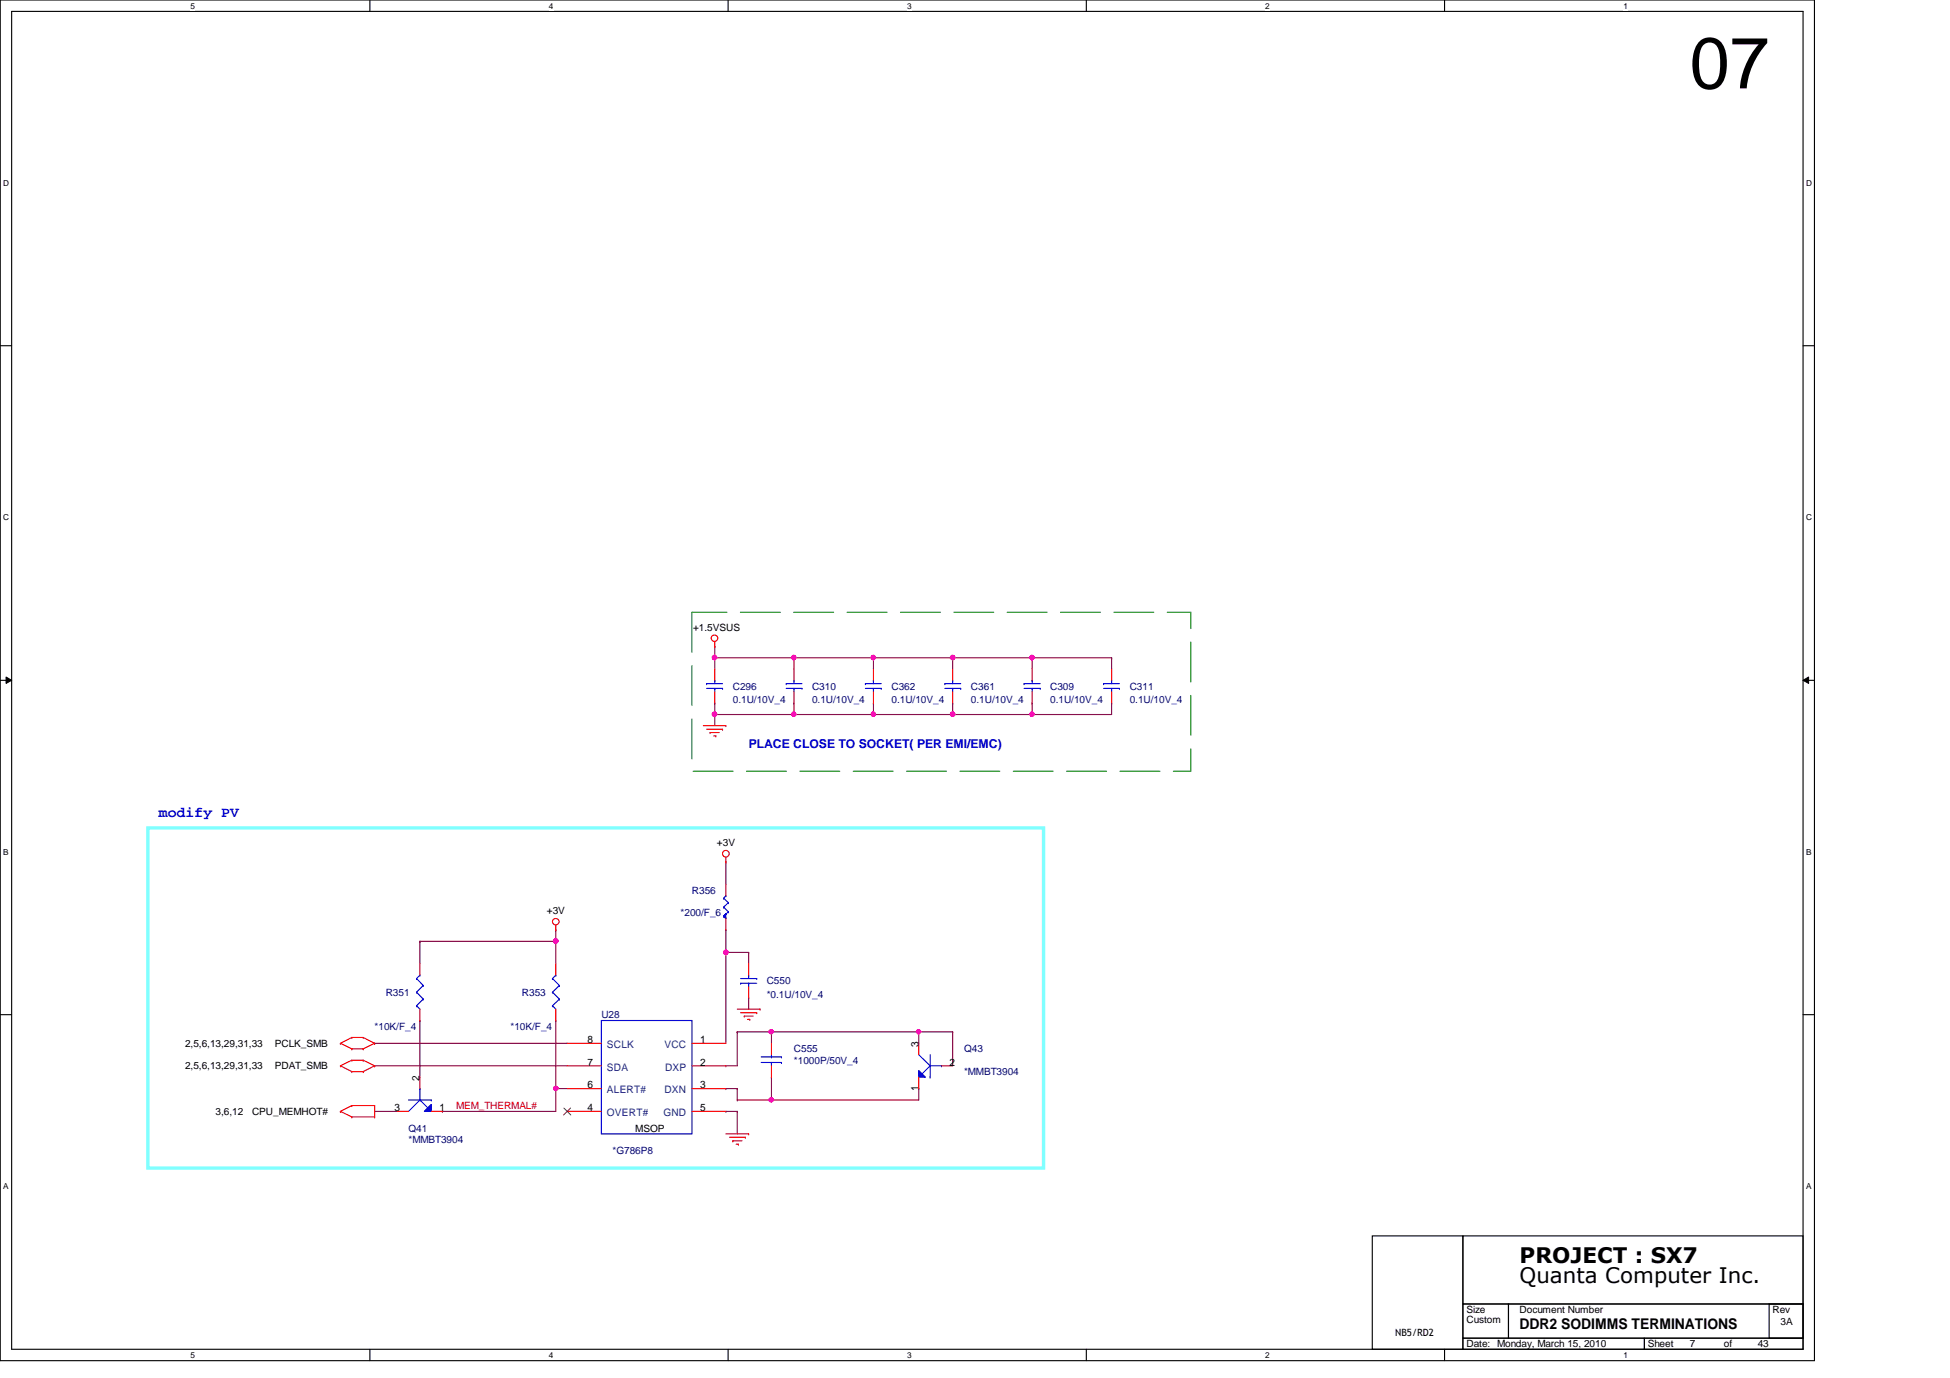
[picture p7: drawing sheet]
<svg xmlns="http://www.w3.org/2000/svg" width="297mm" height="210mm" viewBox="0 0 297 210" stroke-linecap="round" stroke-linejoin="round" font-family="sans-serif">
<path d="M0 0h276.4v207.3h-276.4zM1.8 1.7h272.9v203.8h-272.9z" fill="none" stroke="#000" stroke-width=".17"/>
<g fill="#fff">
<path d="M29 .2h.7v1.4h-.7z"/>
<path d="M29 205.7h.7v1.4h-.7z"/>
</g>
<path d="M56.3 0v1.7M56.3 205.5v1.8" fill="none" stroke="#000" stroke-width=".17"/>
<g fill="#fff">
<path d="M83.6 .2h.7v1.4h-.7z"/>
<path d="M83.6 205.7h.7v1.4h-.7z"/>
</g>
<path d="M110.9 0v1.7M110.9 205.5v1.8" fill="none" stroke="#000" stroke-width=".17"/>
<g fill="#fff">
<path d="M138.2 .2h.6v1.4h-.6z"/>
<path d="M138.2 205.7h.6v1.4h-.6z"/>
</g>
<path d="M165.5 0v1.7M165.5 205.5v1.8" fill="none" stroke="#000" stroke-width=".17"/>
<g fill="#fff">
<path d="M192.7 .2h.7v1.4h-.7z"/>
<path d="M192.7 205.7h.7v1.4h-.7z"/>
</g>
<path d="M220 0v1.7M220 205.5v1.8" fill="none" stroke="#000" stroke-width=".17"/>
<g fill="#fff">
<path d="M247.3 .2h.7v1.4h-.7z"/>
<path d="M247.3 205.7h.7v1.4h-.7z"/>
<path d="M.5 27.2h.9v1.4h-.9z"/>
<path d="M275.1 27.2h.9v1.4h-.9z"/>
<path d="M.5 78.1h.9v1.4h-.9z"/>
<path d="M275.1 78.1h.9v1.4h-.9z"/>
</g>
<path d="M0 52.7h1.8M274.7 52.7h1.7" fill="none" stroke="#000" stroke-width=".17"/>
<g fill="#fff">
<path d="M.5 129.1h.8v1.4h-.8z"/>
<path d="M275.1 129.1h.8v1.4h-.8z"/>
</g>
<path d="M0 103.6h1.8M274.7 103.6h1.7" fill="none" stroke="#000" stroke-width=".17"/>
<path d="M.9 103.1l.9 .5-.9 .5zM274.7 103.6l.8-.5v1z" fill="#000"/>
<path d="M.9 103.1l.9 .5-.9 .5zM274.7 103.6l.8-.5v1z" fill="none" stroke="#000" stroke-width=".15"/>
<g fill="#fff">
<path d="M.5 180h.8v1.4h-.8z"/>
<path d="M275.1 180h.8v1.4h-.8z"/>
</g>
<path d="M0 154.6h1.8M274.7 154.6h1.7" fill="none" stroke="#000" stroke-width=".17"/>
<path d="M120.9 100.2h.1M120.9 100.2v1.7M120.9 100.2h12.2" fill="none" stroke="#800040" stroke-width=".17"/>
<circle cx="120.9" cy="100.2" r=".33" fill="#f0f"/>
<circle cx="120.9" cy="100.2" r=".33" fill="none" stroke="#f0f" stroke-width=".17"/>
<path d="M108.9 100.2h.1M108.9 100.2v1.7M133.1 100.2h.1M133.1 100.2v1.7M145.1 100.2h.1M145.1 100.2h12.1" fill="none" stroke="#800040" stroke-width=".17"/>
<circle cx="145.1" cy="100.2" r=".34" fill="#f0f"/>
<circle cx="145.1" cy="100.2" r=".34" fill="none" stroke="#f0f" stroke-width=".17"/>
<path d="M133.1 100.2h.1M133.1 100.2h12M157.2 100.2h.1M157.2 100.2v1.7" fill="none" stroke="#800040" stroke-width=".17"/>
<circle cx="133" cy="100.2" r=".33" fill="#f0f"/>
<circle cx="133" cy="100.2" r=".33" fill="none" stroke="#f0f" stroke-width=".17"/>
<path d="M108.9 100.2h.1M108.9 100.2h12M157.2 100.2h.1M157.2 100.2h12.1" fill="none" stroke="#800040" stroke-width=".17"/>
<circle cx="157.2" cy="100.2" r=".33" fill="#f0f"/>
<circle cx="157.2" cy="100.2" r=".33" fill="none" stroke="#f0f" stroke-width=".17"/>
<path d="M108.9 98.5h.1M108.9 98.5v1.7M157.2 107.1h.1M157.2 107.1v1.7M169.3 100.2h.1M169.3 100.2v1.7" fill="none" stroke="#800040" stroke-width=".17"/>
<circle cx="108.8" cy="100.2" r=".34" fill="#f0f"/>
<circle cx="108.8" cy="100.2" r=".34" fill="none" stroke="#f0f" stroke-width=".17"/>
<path d="M133.1 108.8h.1M133.1 108.8h12M145.1 100.2h.1M145.1 100.2v1.7" fill="none" stroke="#800040" stroke-width=".17"/>
<circle cx="133" cy="108.8" r=".33" fill="#f0f"/>
<circle cx="133" cy="108.8" r=".33" fill="none" stroke="#f0f" stroke-width=".17"/>
<path d="M108.9 108.8h.1M120.9 107.1h.1M120.9 107.1v1.7h-12M157.2 108.8h.1M157.2 108.8h12.1" fill="none" stroke="#800040" stroke-width=".17"/>
<circle cx="157.2" cy="108.8" r=".33" fill="#f0f"/>
<circle cx="157.2" cy="108.8" r=".33" fill="none" stroke="#f0f" stroke-width=".17"/>
<path d="M120.9 108.8h.1M120.9 108.8h12.2" fill="none" stroke="#800040" stroke-width=".17"/>
<circle cx="120.9" cy="108.8" r=".33" fill="#f0f"/>
<circle cx="120.9" cy="108.8" r=".33" fill="none" stroke="#f0f" stroke-width=".17"/>
<path d="M108.9 108.8h.1M108.9 108.8v1.7M145.1 107.1h.1M145.1 107.1v1.7" fill="none" stroke="#800040" stroke-width=".17"/>
<circle cx="108.8" cy="108.8" r=".34" fill="#f0f"/>
<circle cx="108.8" cy="108.8" r=".34" fill="none" stroke="#f0f" stroke-width=".17"/>
<path d="M133.1 107.1h.1M133.1 107.1v1.7M145.1 108.8h.1M145.1 108.8h12.1" fill="none" stroke="#800040" stroke-width=".17"/>
<circle cx="145.1" cy="108.8" r=".34" fill="#f0f"/>
<circle cx="145.1" cy="108.8" r=".34" fill="none" stroke="#f0f" stroke-width=".17"/>
<g fill="none" stroke="#800040" stroke-width=".17">
<path d="M108.9 107.1h.1M108.9 107.1v1.7M169.3 107.1h.1M169.3 107.1v1.7M57.1 158.9h.1M57.1 158.9h29.3M84.7 143.4h.1M84.7 143.4v3.4M110.6 141.6h.1M110.6 141.6v3.5M112.3 157.2h.1M112.3 157.2v5.1"/>
<path d="M114 152h.1M114 152v1.7M57.1 162.3h.1M57.1 162.3h29.3M110.6 169.3h.1M110.6 169.3h1.7M112.3 169.3h.1M112.3 169.3v3.4"/>
</g>
<circle cx="84.7" cy="143.3" r=".34" fill="#f0f"/>
<circle cx="84.7" cy="143.3" r=".34" fill="none" stroke="#f0f" stroke-width=".17"/>
<g fill="none" stroke="#800040" stroke-width=".17">
<path d="M84.7 155.4h.1M84.7 155.4v10.4M110.6 145.1h.1M110.6 145.1v13.8M112.3 157.2h.1M112.3 157.2h5.2M67.4 169.3h.1M67.4 169.3h17.3M84.7 165.8h.1M84.7 165.8h1.7M110.6 162.3h.1M110.6 165.8h.1"/>
<path d="M110.6 162.3h1.7M110.6 165.8h1.7"/>
</g>
<circle cx="110.6" cy="145.1" r=".34" fill="#f0f"/>
<circle cx="110.6" cy="145.1" r=".34" fill="none" stroke="#f0f" stroke-width=".17"/>
<g fill="none" stroke="#800040" stroke-width=".17">
<path d="M110.6 131.3h.1M110.6 131.3v3.4M64 155.4h.1M64 143.4h.1M64 143.4v3.4M64 155.4v8.7M84.7 141.6h.1M84.7 141.6v1.8h-20.7M110.6 145.1h.1M110.6 145.1h3.4M114 145.1h.1M114 145.1v1.7"/>
<path d="M57.1 169.3h.1M57.1 169.3h3.4M84.7 165.8h.1M84.7 165.8v3.5"/>
</g>
<circle cx="84.7" cy="165.8" r=".33" fill="#f0f"/>
<circle cx="84.7" cy="165.8" r=".33" fill="none" stroke="#f0f" stroke-width=".17"/>
<path d="M117.5 157.2h.1M117.5 157.2h27.6M140 157.2h.1M145.1 157.2h.1M145.1 157.2v5.1" fill="none" stroke="#800040" stroke-width=".17"/>
<circle cx="139.9" cy="157.2" r=".32" fill="#f0f"/>
<circle cx="139.9" cy="157.2" r=".32" fill="none" stroke="#f0f" stroke-width=".17"/>
<circle cx="117.5" cy="157.2" r=".33" fill="#f0f"/>
<circle cx="117.5" cy="157.2" r=".33" fill="none" stroke="#f0f" stroke-width=".17"/>
<path d="M117.5 157.2h.1M117.5 157.2v1.7M140 157.2h.1M140 157.2v1.7M117.5 167.6h.1M117.5 167.6h22.5" fill="none" stroke="#800040" stroke-width=".17"/>
<circle cx="117.5" cy="167.5" r=".33" fill="#f0f"/>
<circle cx="117.5" cy="167.5" r=".33" fill="none" stroke="#f0f" stroke-width=".17"/>
<path d="M112.3 167.6h.1M112.3 165.8h.1M112.3 165.8v1.8M117.5 164.1h.1M117.5 164.1v3.5h-5.2M140 165.8h.1M140 165.8v1.8" fill="none" stroke="#800040" stroke-width=".17"/>
<g fill="none" stroke="#f00" stroke-width=".17">
<path d="M108.9 98.5h.1M108.9 97.7v.8M107.1 110.5h3.5M107.7 111.1h2.4M108.2 111.6h.1M108.2 111.6h1.4M108.7 112.1h.3M109 112.1h.1M110.1 111.1h.1M110.6 110.5h.1M110.6 131.3h.1M110.6 130.6v.7"/>
<path d="M51.9 158.9h.1M51.9 158.9l1.7 .9M53.6 158h.1M53.6 159.8h.1M53.6 158l-1.7 .9M53.6 158h1.7M53.6 159.8h1.7M55.3 158h.1M55.3 159.8h.1M55.3 158l1.8 .9M57.1 158.9h.1M57.1 158.9l-1.8 .9"/>
<path d="M84.7 141.6h.1M84.7 140.9v.7M112.3 153.7h3.5M112.8 154.3h2.5M113.4 154.8h.1M113.4 154.8h1.3M113.9 155.3h.3M114.2 155.3h.1M115.3 154.3h.1M115.8 153.7h.1M51.9 162.3h.1M51.9 169.3h.1"/>
<path d="M51.9 162.3l1.7 .9M51.9 169.3l1.7 .8M53.6 161.5h.1M53.6 163.2h.1M53.6 168.4h.1M53.6 170.1h.1M53.6 161.5l-1.7 .8M53.6 161.5h1.7M53.6 163.2h1.7M53.6 168.4h3.5M53.6 168.4l-1.7 .9M53.6 170.1h3.5"/>
<path d="M55.3 161.5h.1M55.3 163.2h.1M55.3 161.5l1.8 .8M57.1 162.3h.1M57.1 170.1h.1M57.1 168.4h.1M57.1 162.3l-1.8 .9M57.1 168.4v1.7M110.6 172.7h3.4M111.1 173.2h2.4M111.6 173.8h.1M111.6 173.8h1.4"/>
<path d="M112.1 174.3h.4M112.5 174.3h.1M113.5 173.2h.1M114 172.7h.1"/>
<circle cx="108.8" cy="97.2" r=".5"/>
<circle cx="110.6" cy="130" r=".51"/>
<circle cx="84.7" cy="140.4" r=".5"/>
</g>
<path d="M209 188.3h13.8v17.2h-13.8zM222.8 188.3h51.9v10.3h-51.9zM222.8 198.6h7v5.2h-7zM229.8 198.6h44.9v5.2h-44.9zM269.5 198.6h5.2v5.2h-5.2zM222.8 203.8h27.7v1.7h-27.7zM250.5 203.8h24.2v1.7h-24.2z" fill="none" stroke="#000" stroke-width=".17"/>
<path d="M105.4 93.3h76v24.2h-76z" fill="none" stroke="#008000" stroke-width=".15" stroke-dasharray="6.1 2"/>
<path d="M22.5 126.1h136.5v51.8h-136.5z" fill="none" stroke="#80ffff" stroke-width=".51"/>
<path d="M140 163.1l1 1h-1z" fill-rule="evenodd" fill="#00f"/>
<g fill="none" stroke="#00f" stroke-width=".17">
<path d="M131.8 104.1h.1M131.8 104.1h2.4M131.8 104.9h2.4M133.1 103.6h.1M133.1 104.9h.1M133.1 103.6v.5M133.1 104.9v.5M134.2 104.9h.1M140 163.1l1 1h-1zM140 160.7l1.7 1.6M140.5 163.6h.1M141.7 162.3h.1"/>
<path d="M141.7 164.1h.1M141.7 162.3l-1.2 1.3M141.7 160.7v3.4M141.7 162.3h1.7M143.4 162.3h.1"/>
</g>
<path d="M133.1 101.9v1.7M133.1 105.4v1.7M140 158.9v1.8M140 164.1v1.7M143.4 162.3h1.7" fill="none" stroke="#f00" stroke-width=".17"/>
<path d="M65.1 168.7l.6-.5v1.1h-1.1z" fill-rule="evenodd" fill="#00f"/>
<g fill="none" stroke="#00f" stroke-width=".17">
<path d="M107.7 104.1h.1M107.7 104.1h2.4M107.7 104.9h2.4M108.9 103.6h.1M108.9 104.9h.1M108.9 103.6v.5M108.9 104.9v.5M110.1 104.9h.1M110.2 139.6h.1M110.2 138.2h.1M110.2 136.8h.1M110.2 139.6l.4 .3"/>
<path d="M110.2 138.2l.8 .7M110.2 136.8l.8 .7M110.6 136.4h.1M110.6 136.4l-.4 .4M111 138.9h.1M111 137.5h.1M111 138.9l-.8 .7M111 137.5l-.8 .7M63.5 153.2h.1M63.5 151.1h.1M63.5 149.1h.1M63.5 153.2l.5 .5"/>
<path d="M63.5 151.1l1 1.1M63.5 149.1l1 1M64 148.5h.1M64 148.5l-.5 .6M64.5 152.2h.1M64.5 150.1h.1M64.5 152.2l-1 1M64.5 150.1l-1 1M84.2 153.2h.1M84.2 151.1h.1M84.2 149.1h.1M84.2 153.2l.5 .5"/>
<path d="M84.2 151.1l1 1.1M84.2 149.1l1 1M84.7 148.5h.1M84.7 148.5l-.5 .6M85.2 152.2h.1M85.2 150.1h.1M85.2 152.2l-1 1M85.2 150.1l-1 1M91.6 155.4h13.8v17.3h-13.8zM62.2 167.6h3.5M64 167.6h.1M64 165.8h.1"/>
<path d="M64 167.6l-1.8 1.7M64 167.6l1.1 1.1M64 165.8v1.8M65.1 168.7l.6-.5v1.1h-1.1zM65.1 168.7h.1M65.7 167.6h.1"/>
</g>
<g fill="none" stroke="#f00" stroke-width=".17">
<path d="M108.9 101.9v1.7M108.9 105.4v1.7M64 146.8v1.7M64 153.7v1.7M84.7 146.8v1.7M84.7 153.7v1.7M86.4 158.9h5.2M105.4 158.9h5.2M60.5 169.3h1.7M64 164.1v1.7M65.7 169.3h1.7M86.4 169.3h5.2"/>
<path d="M86.4 162.3h5.2M86.4 165.8h5.2M105.4 169.3h5.2M105.4 162.3h5.2M105.4 165.8h5.2"/>
</g>
<path d="M85.9 168.8l1 1M86.9 168.8l-1.1 1" fill="none" stroke="#804000" stroke-width=".15"/>
<path d="M110.2 139.6l.4-.4v.7l-.4-.3 .4-.4z" fill-rule="evenodd" fill="#00f"/>
<g fill="none" stroke="#00f" stroke-width=".17">
<path d="M119.8 104.1h.1M119.8 104.1h2.4M119.8 104.9h2.4M120.9 103.6h.1M120.9 104.9h.1M120.9 103.6v.5M120.9 104.9v.5M122.2 104.9h.1M143.9 104.1h.1M143.9 104.1h2.4M143.9 104.9h2.4M145.1 103.6h.1"/>
<path d="M145.1 104.9h.1M145.1 103.6v.5M145.1 104.9v.5M146.3 104.9h.1M156 104.1h.1M156 104.1h2.5M156 104.9h2.5M157.2 103.6h.1M157.2 104.9h.1M157.2 103.6v.5M157.2 104.9v.5M158.5 104.9h.1"/>
<path d="M168.1 104.1h.1M168.1 104.1h2.4M168.1 104.9h2.4M169.3 103.6h.1M169.3 104.9h.1M169.3 103.6v.5M169.3 104.9v.5M170.5 104.9h.1M110.2 139.6l.4-.4v.7l-.4-.3 .4-.4zM112.8 149.8h.1M112.8 149.1h2.5M112.8 149.8h2.5"/>
<path d="M114 148.5h.1M114 149.8h.1M114 148.5v.6M114 149.8v.5M115.3 149.1h.1M115.9 161.8h3.1M115.9 161h3.1M117.5 161h.1M117.5 161.8h.1M117.5 160.7v.3M117.5 161.8v.5M119 161.8h.1"/>
<path d="M119 161h.1"/>
</g>
<g fill="none" stroke="#f00" stroke-width=".17">
<path d="M120.9 101.9v1.7M120.9 105.4v1.7M145.1 101.9v1.7M145.1 105.4v1.7M157.2 101.9v1.7M157.2 105.4v1.7M169.3 101.9v1.7M169.3 105.4v1.7M110.6 134.7v1.7M110.6 139.9v1.7M114 146.8v1.7M114 150.3v1.7"/>
<path d="M117.5 158.9v1.8M117.5 162.3v1.8"/>
</g>
<circle cx="120.9" cy="100.2" r=".33" fill="#f0f"/>
<circle cx="120.9" cy="100.2" r=".33" fill="none" stroke="#f0f" stroke-width=".17"/>
<circle cx="145.1" cy="100.2" r=".34" fill="#f0f"/>
<circle cx="145.1" cy="100.2" r=".34" fill="none" stroke="#f0f" stroke-width=".17"/>
<circle cx="133" cy="100.2" r=".33" fill="#f0f"/>
<circle cx="133" cy="100.2" r=".33" fill="none" stroke="#f0f" stroke-width=".17"/>
<circle cx="157.2" cy="100.2" r=".33" fill="#f0f"/>
<circle cx="157.2" cy="100.2" r=".33" fill="none" stroke="#f0f" stroke-width=".17"/>
<circle cx="108.8" cy="100.2" r=".34" fill="#f0f"/>
<circle cx="108.8" cy="100.2" r=".34" fill="none" stroke="#f0f" stroke-width=".17"/>
<circle cx="133" cy="108.8" r=".33" fill="#f0f"/>
<circle cx="133" cy="108.8" r=".33" fill="none" stroke="#f0f" stroke-width=".17"/>
<circle cx="157.2" cy="108.8" r=".33" fill="#f0f"/>
<circle cx="157.2" cy="108.8" r=".33" fill="none" stroke="#f0f" stroke-width=".17"/>
<circle cx="120.9" cy="108.8" r=".33" fill="#f0f"/>
<circle cx="120.9" cy="108.8" r=".33" fill="none" stroke="#f0f" stroke-width=".17"/>
<circle cx="108.8" cy="108.8" r=".34" fill="#f0f"/>
<circle cx="108.8" cy="108.8" r=".34" fill="none" stroke="#f0f" stroke-width=".17"/>
<circle cx="145.1" cy="108.8" r=".34" fill="#f0f"/>
<circle cx="145.1" cy="108.8" r=".34" fill="none" stroke="#f0f" stroke-width=".17"/>
<circle cx="84.7" cy="143.3" r=".34" fill="#f0f"/>
<circle cx="84.7" cy="143.3" r=".34" fill="none" stroke="#f0f" stroke-width=".17"/>
<circle cx="110.6" cy="145.1" r=".34" fill="#f0f"/>
<circle cx="110.6" cy="145.1" r=".34" fill="none" stroke="#f0f" stroke-width=".17"/>
<circle cx="84.7" cy="165.8" r=".33" fill="#f0f"/>
<circle cx="84.7" cy="165.8" r=".33" fill="none" stroke="#f0f" stroke-width=".17"/>
<circle cx="139.9" cy="157.2" r=".32" fill="#f0f"/>
<circle cx="139.9" cy="157.2" r=".32" fill="none" stroke="#f0f" stroke-width=".17"/>
<circle cx="117.5" cy="157.2" r=".33" fill="#f0f"/>
<circle cx="117.5" cy="157.2" r=".33" fill="none" stroke="#f0f" stroke-width=".17"/>
<circle cx="117.5" cy="167.5" r=".33" fill="#f0f"/>
<circle cx="117.5" cy="167.5" r=".33" fill="none" stroke="#f0f" stroke-width=".17"/>
<text font-size="11" x="257.4" y="13.5">07</text>
<g font-size="3.3">
<text x="231.5" y="195.5">Quanta Computer Inc.</text>
<text x="231.5" y="192.4">PROJECT : SX7</text>
</g>
<text font-size="2.2" fill="#00f" x="24.2" y="124.5">modify PV</text>
<text font-size="2.2" x="231.5" y="202.4">DDR2 SODIMMS TERMINATIONS</text>
<text font-size="1.9" fill="#00f" x="114" y="114">PLACE CLOSE TO SOCKET( PER EMI/EMC)</text>
<g font-size="1.6">
<text x="89.5" y="158.9">8</text>
<text x="106.6" y="158.9">1</text>
<text x="139.9" y="159.4" transform="rotate(-90 139.9 159.4)">3</text>
<text x="63.9" y="164.6" transform="rotate(-90 63.9 164.6)">2</text>
<text x="89.5" y="162.3">7</text>
<text x="89.5" y="165.8">6</text>
<text x="106.6" y="162.3">2</text>
<text x="106.6" y="165.8">3</text>
<text x="139.9" y="166.2" transform="rotate(-90 139.9 166.2)">1</text>
<text x="144.6" y="162.3">2</text>
<text x="60.1" y="169.2">3</text>
<text x="66.9" y="169.2">1</text>
<text x="89.5" y="169.2">4</text>
<text x="106.6" y="169.2">5</text>
</g>
<g font-size="1.6" fill="#004080">
<text x="92.5" y="159.6">SCLK</text>
<text x="101.2" y="159.6">VCC</text>
<text x="92.5" y="163.1">SDA</text>
<text x="92.5" y="166.5">ALERT#</text>
<text x="101.2" y="166.5">DXN</text>
<text x="101.3" y="163.1">DXP</text>
<text x="92.5" y="170">OVERT#</text>
<text x="101" y="170">GND</text>
</g>
<g font-size="1.5">
<text x="105.6" y="96.1">+1.5VSUS</text>
<text x="109.2" y="128.9">+3V</text>
<text x="83.3" y="139.2">+3V</text>
<text x="28.2" y="159.4">2,5,6,13,29,31,33</text>
<text x="41.9" y="159.4">PCLK_SMB</text>
<text x="28.2" y="162.9">2,5,6,13,29,31,33</text>
<text x="41.9" y="162.9">PDAT_SMB</text>
<text x="32.8" y="169.8">3,6,12</text>
<text x="38.4" y="169.8">CPU_MEMHOT#</text>
<text x="96.8" y="172.4">MSOP</text>
<text x="212.5" y="203.6">NB5/RD2</text>
<text x="223.4" y="200">Size</text>
<text x="223.4" y="201.6">Custom</text>
<text x="231.5" y="200">Document Number</text>
<text x="270" y="200">Rev</text>
<text x="271.2" y="201.8">3A</text>
<text x="223.4" y="205.2">Date: Monday, March 15, 2010</text>
<text x="251" y="205.2">Sheet</text>
<text x="257.4" y="205.2">7</text>
<text x="262.6" y="205.2">of</text>
<text x="267.8" y="205.2">43</text>
</g>
<g font-size="1.5" fill="#000080">
<text x="111.6" y="105">C296</text>
<text x="111.6" y="107.1">0.1U/10V_4</text>
<text x="123.7" y="105">C310</text>
<text x="123.7" y="107.1">0.1U/10V_4</text>
<text x="135.8" y="105">C362</text>
<text x="135.8" y="107.1">0.1U/10V_4</text>
<text x="147.9" y="105">C361</text>
<text x="147.9" y="107.1">0.1U/10V_4</text>
<text x="160" y="105">C309</text>
<text x="160" y="107.1">0.1U/10V_4</text>
<text x="172.1" y="105">C311</text>
<text x="172.1" y="107.1">0.1U/10V_4</text>
<text x="105.4" y="136.1">R356</text>
<text x="103.7" y="139.6">*200/F_6</text>
<text x="116.8" y="149.9">C550</text>
<text x="58.8" y="151.7">R351</text>
<text x="79.5" y="151.7">R353</text>
<text x="91.6" y="155.1">U28</text>
<text x="116.8" y="152">*0.1U/10V_4</text>
<text x="57.1" y="156.8">*10K/F_4</text>
<text x="77.8" y="156.8">*10K/F_4</text>
<text x="120.9" y="160.3">C555</text>
<text x="146.9" y="160.3">Q43</text>
<text x="120.9" y="162.1">*1000P/50V_4</text>
<text x="146.9" y="163.7">*MMBT3904</text>
<text x="62.2" y="172.4">Q41</text>
<text x="62.2" y="174.1">*MMBT3904</text>
<text x="93.3" y="175.9">*G786P8</text>
</g>
<text font-size="1.5" fill="#f00" x="69.5" y="169">MEM_THERMAL#</text>
<g font-size="1.3">
<text x="29" y="1.4">5</text>
<text x="83.6" y="1.4">4</text>
<text x="138.2" y="1.4">3</text>
<text x="192.7" y="1.4">2</text>
<text x="247.3" y="1.4">1</text>
<text x=".5" y="28.3">D</text>
<text x="275.1" y="28.3">D</text>
<text x=".5" y="79.2">C</text>
<text x="275.1" y="79.2">C</text>
<text x=".5" y="130.2">B</text>
<text x="275.1" y="130.2">B</text>
<text x=".5" y="181.1">A</text>
<text x="275.1" y="181.1">A</text>
<text x="29" y="206.9">5</text>
<text x="83.6" y="206.9">4</text>
<text x="138.2" y="206.9">3</text>
<text x="192.7" y="206.9">2</text>
<text x="247.3" y="206.9">1</text>
</g>
</svg>
